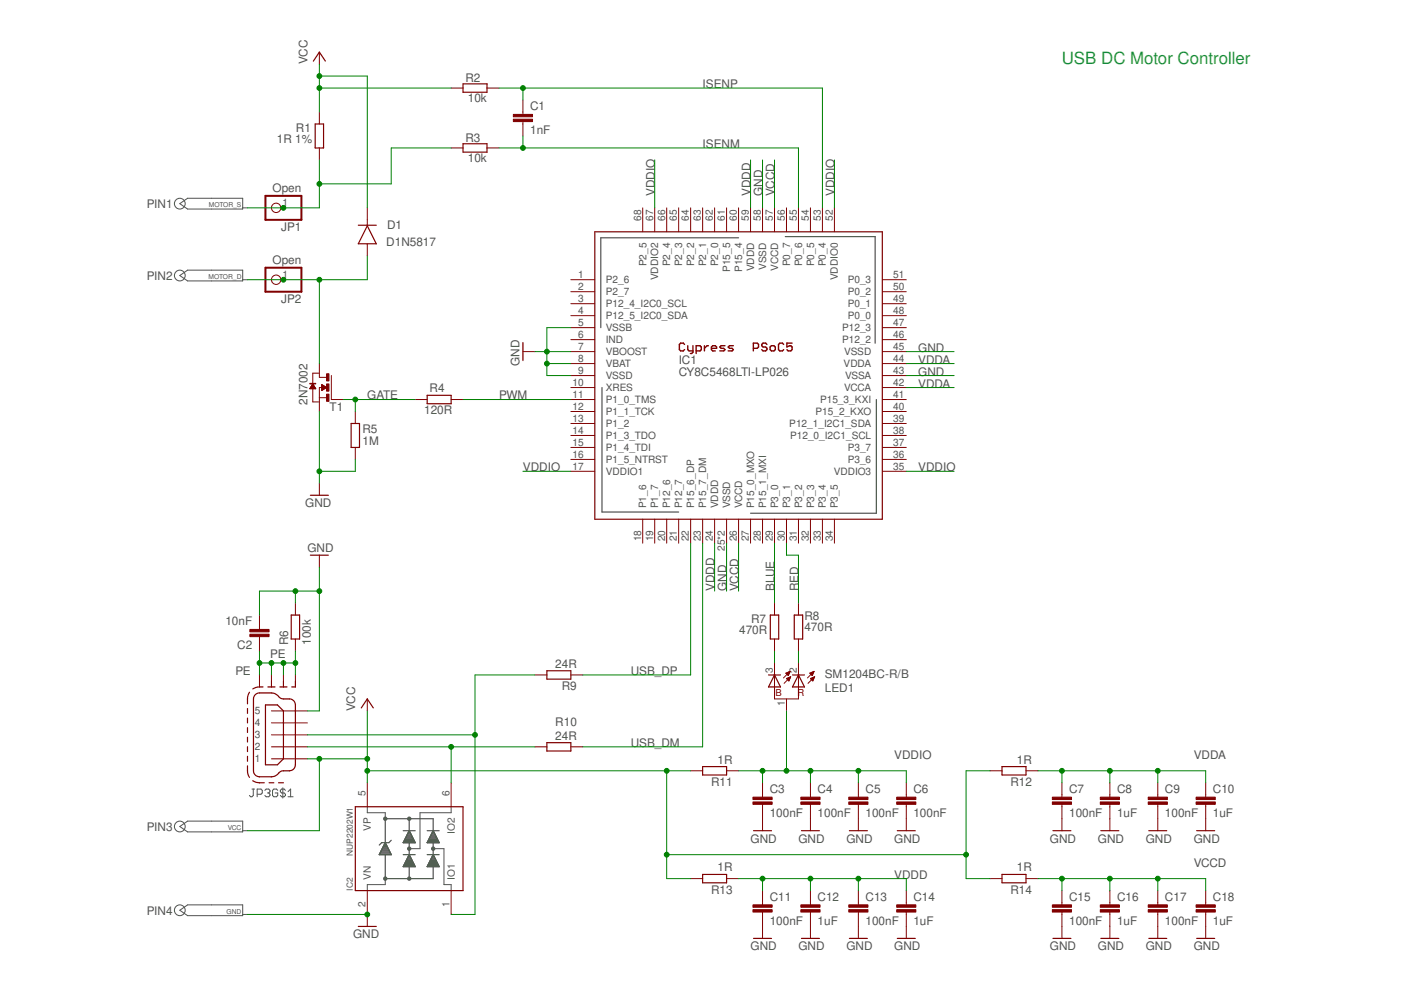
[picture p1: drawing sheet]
<svg xmlns="http://www.w3.org/2000/svg" width="297mm" height="210mm" viewBox="0 0 297 210" stroke-linecap="round" stroke-linejoin="round" font-family="sans-serif">
<g fill="none" stroke="#505050" stroke-width=".25">
<path d="M156.6 50.4h-29.2v19.1M166.5 50.2h19v22.6M127.6 82.2v26.4h16.3M185.8 84.7v24.1h-26.7M81 180h1.3M81.1 179.7h1.1M81.2 179.5h.9M81.4 179.3h.6M81.5 179.1h.4M81.6 178.9h.2M81.7 178.7l1.3 2.5h-2.6zM83 178.2l-.6 .5h-1.5l-.5 .5"/>
<path d="M85.5 176.1h2.5M85.5 178.6h2.5M85.6 178.4h2.3M85.7 178.2h2.1M85.8 178h1.9M85.9 177.7h1.7M86.1 177.5h1.4M86.2 177.3h1.1M86.3 177.1h.9M86.4 176.8h.7M86.5 176.6h.5M86.6 176.4h.3"/>
<path d="M86.7 176.2h.1M86.8 176.1l1.2 2.6h-2.5zM86.8 173.6v2.5M86.8 178.7v2.5M90.6 176.1h2.5M90.6 178.6h2.5M90.7 178.4h2.3M90.8 178.2h2.1M90.9 178h1.9M91 177.7h1.6M91.1 177.5h1.4M91.2 177.3h1.2"/>
<path d="M91.4 177.1h.9M91.5 176.8h.7M91.6 176.6h.5M91.7 176.4h.3M91.8 176.2h.1M91.8 176.1l1.3 2.6h-2.5zM91.8 176.1v-2.5h-10.1v5.1M91.8 178.7v2.5M80.5 181.1h2.4M80.6 180.8h2.2M80.7 180.6h2M80.8 180.4h1.7"/>
<path d="M80.9 180.2h1.5M81.7 181.2v5.1h10.1v-2.6M85.5 181.2h2.5M85.6 183.5h2.3M85.7 183.3h2.1M85.8 183.1h1.9M85.9 182.9h1.7M86 182.6h1.5M86.1 182.4h1.3M86.3 182.2h.9M86.4 182h.7M86.5 181.7h.5"/>
<path d="M86.6 181.5h.3M86.7 181.3h.1M86.8 181.2l1.2 2.5h-2.5zM86.8 183.7v2.6M90.6 181.2h2.5M90.7 183.5h2.3M90.8 183.3h2.1M90.9 183.1h1.9M91 182.9h1.7M91.1 182.6h1.4M91.2 182.4h1.2M91.3 182.2h1"/>
<path d="M91.5 182h.7M91.6 181.7h.5M91.7 181.5h.3M91.8 181.3h.1M91.8 181.2l1.3 2.5h-2.5z"/>
</g>
<g fill="none" stroke="#505050" stroke-width=".21">
<path d="M38.1 43.2l1.7-1.2h11.7v2.3h-11.7zM38.1 58.4l1.7-1.1h11.7v2.3h-11.7zM51.5 44.1h1M51.5 59.3h1M38.1 175.2l1.7-1.1h11.7v2.3h-11.7zM51.5 176.1h1M53.4 167.3h.6M53.7 167.3v1.4l-.3 .2h-.3l-.2-.2M54.5 168.4h.8l.3-.3v-.5l-.3-.3h-.8v1.6M56.2 167.6l.2-.3h.6l.2 .3v.3l-.2 .2M56.7 168.1h.3M57 168.1l.2 .3v.3l-.2 .2h-.6l-.2-.2"/>
<path d="M58.9 167.6l-.3-.3h-.5l-.3 .3v1.1l.3 .2h.5l.3-.2v-.6h-.6M60 167v2.2M60.5 167.6l-.3-.3h-.5l-.3 .3v.3l.3 .2h.5l.3 .3v.3l-.3 .2h-.5l-.3-.2M61.1 168.9h1M61.1 167.9l.5-.6v1.6M77.9 171v1.3h3.8v1.3M91.8 179.9h2.3v7.7h1.6v1.2M95.7 171v1.3h-6.7v7.6h-2.2M38.1 193l1.7-1.1h11.7v2.2h-11.7zM51.5 193.9h1M81.7 186.3v1.3h-3.8v1.2"/>
<circle cx="38.1" cy="58.4" r="1.14"/>
<circle cx="38.1" cy="43.2" r="1.14"/>
<circle cx="38.1" cy="175.2" r="1.14"/>
<circle cx="38.1" cy="193" r="1.14"/>
</g>
<g fill="none" stroke="#505050" stroke-width=".42">
<circle cx="81.7" cy="173.6" r=".25"/>
<circle cx="86.8" cy="173.6" r=".25"/>
<circle cx="86.8" cy="179.9" r=".25"/>
<circle cx="91.8" cy="179.9" r=".25"/>
<circle cx="81.7" cy="186.3" r=".25"/>
<circle cx="86.8" cy="186.3" r=".25"/>
</g>
<g fill="none" stroke="#800000" stroke-width=".25">
<path d="M66.4 13l1.3-2 1.3 2M98.2 17.8h5.1v1.8h-5.1zM66.8 26.3h1.8v5.1h-1.8zM98.2 30.5h5.1v1.8h-5.1zM76 47.8h3.8M77.9 47.9l1.9 3.8h-3.8zM126.1 49.1h61v61h-61zM110.9 72.6v3.9M74.4 89.8h1.8v5.1h-1.8zM90.6 83.8h5.1v1.8h-5.1zM65.8 105h3.8M65.8 117.7h3.8"/>
<path d="M61.7 130.4h1.8v5.1h-1.8zM163.3 130.4h1.8v5.1h-1.8zM168.4 130.4h1.8v5.1h-1.8zM52.5 150.2v1.1M52.5 152.3v1M52.5 154.3v1M52.5 156.3v1M52.5 158.3v1.1M52.9 146.8l-.4 1v1.4M54 147.4l.7-.5h2.9l.7 .1 1 .9a2.59 2.59 0 0 0 2.1 .3l.5 .1 .5 .4 .2 .8v12.7l-.1 .5-.4 .5a2.64 2.64 0 0 1-2 .2l-.6 .2-1.2 1-.7 .1h-2.9l-.5-.3-.4-.7-.1-15.5zM55.8 145.6l-1.2 .1-1 .4M56.3 149.5h2.5l1.3 1.2v10.2l-1.3 1.3h-2.5z"/>
<path d="M56.8 145.6h1.5M59.3 145.6h1.6M61.8 145.6h.8M76.6 150.1l1.3-1.9 1.2 1.9M116 157.5h5v1.7h-5zM116 142.2h5v1.8h-5zM162.9 143.1h2.6M164.2 143.1l1.3 2.5h-2.6zM168 143.1h2.6M169.3 143.1l1.3 2.5h-2.6zM52.5 162.4v1.4l.4 1M52.5 160.4v1"/>
<path d="M53.6 165.5l1 .4 1.4 .1M57 166h1.1M59.1 166h1M75.3 171h22.9v17.8h-22.9zM149 162.5h5.1v1.8h-5.1zM159.8 176.1h3.8M169.9 176.1h3.8M180.1 176.1h3.8M190.2 176.1h3.9M212.4 162.5h5.1v1.8h-5.1zM223.2 176.1h3.9M233.4 176.1h3.8"/>
<path d="M243.6 176.1h3.8M253.7 176.1h3.8M76 196.4h3.8M149 185.4h5.1v1.8h-5.1zM159.8 199h3.8M169.9 199h3.8M180.1 199h3.8M190.2 199h3.9M212.4 185.4h5.1v1.8h-5.1zM223.2 199h3.9M233.4 199h3.8M243.6 199h3.8"/>
<path d="M253.7 199h3.8"/>
</g>
<g fill="none" stroke="#800000" stroke-width=".21">
<path d="M67.7 11v2.6M95.7 18.7h2.5M103.3 18.7h2.5M67.7 23.7v2.6M67.7 31.4v2.5M95.7 31.4h2.5M103.3 31.4h2.5M110.9 21.2v3.1M110.9 25.8v3M59.5 59.3h.6M59.5 44.1h.6M77.9 44.1v3.7"/>
<path d="M77.9 51.7v2.5M121 59.3h5.1M136.3 44.1v5M138.8 44.1v5M141.4 44.1v5M143.9 44.1v5M146.4 44.1v5M149 44.1v5M151.5 44.1v5M154.1 44.1v5M156.6 44.1v5M159.1 44.1v5"/>
<path d="M161.7 44.1v5M164.2 44.1v5M166.8 44.1v5M169.3 44.1v5M171.8 44.1v5M174.4 44.1v5M176.9 44.1v5M187.1 59.3h5.1M67.7 77.1v2.9h1.5M67.7 79.1h-1.4v2.3M70.3 79.6v5.1h2.5M110.9 74.5h2.5"/>
<path d="M121 74.5h5.1M121 72h5.1M121 66.9h5.1M121 64.4h5.1M121 61.8h5.1M121 69.5h5.1M121 77.1h5.1M121 79.6h5.1M187.1 74.5h5.1M187.1 72h5.1M187.1 66.9h5.1M187.1 64.4h5.1"/>
<path d="M187.1 61.8h5.1M187.1 69.5h5.1M187.1 77.1h5.1M187.1 79.6h5.1M65.7 82.3h1.2M65.8 82.3h1M65.8 82.2h1M65.9 82.1h.9M65.9 82h.8M66 82h.7M66 81.9h.6M66 81.8h.6"/>
<path d="M66.1 81.8h.4M66.1 81.7h.4M66.2 81.6h.3M66.2 81.6h.2M66.3 81.5h.1M66.3 81.4h.1M66.3 82.4v2.8h1.4M66.3 81.4l.7 1h-1.3zM67.7 84.3h1.5M68.2 82.2h-.5v5M68.2 81.5l1 .7-1 .6zM68.2 82.7h.1"/>
<path d="M68.2 82.7h.2M68.2 82.6h.3M68.2 82.5h.4M68.2 82.5h.5M68.2 82.4h.7M68.2 82.3h.8M68.2 82.3h.9M68.2 82.2h1M68.2 82.1h1M68.2 82h.8M68.2 82h.7M68.2 81.9h.6"/>
<path d="M68.2 81.8h.5M68.2 81.8h.4M68.2 81.7h.3M68.2 81.6h.2M68.2 81.6h.1M75.3 87.2v2.6M75.3 94.9v2.5M88 84.7h2.6M95.7 84.7h2.5M121 84.7h5.1M121 87.2h5.1M121 89.8h5.1"/>
<path d="M121 92.3h5.1M121 94.9h5.1M121 97.4h5.1M121 82.2h5.1M121 99.9h5.1M187.1 84.7h5.1M187.1 87.2h5.1M187.1 89.8h5.1M187.1 92.3h5.1M187.1 94.9h5.1M187.1 97.4h5.1M187.1 82.2h5.1"/>
<path d="M187.1 99.9h5.1M67.7 102.5v2.5M67.7 117.7v2.5M136.3 110.1v5.1M138.8 110.1v5.1M141.4 110.1v5.1M143.9 110.1v5.1M146.4 110.1v5.1M149 110.1v5.1M151.5 110.1v5.1M154.1 110.1v5.1M156.6 110.1v5.1"/>
<path d="M159.1 110.1v5.1M161.7 110.1v5.1M164.2 110.1v5.1M166.8 110.1v5.1M169.3 110.1v5.1M171.8 110.1v5.1M174.4 110.1v5.1M176.9 110.1v5.1M55 130.4v3.1M55 135v3M62.6 127.9v2.5M62.6 135.5v2.5"/>
<path d="M164.2 127.9v2.5M164.2 135.5v2.5M169.3 127.9v2.5M169.3 135.5v2.5M55 143.1v2.5M57.6 158.3h7.6M57.6 155.8h7.6M57.6 153.3h7.6M57.6 150.7h7.6M57.6 143.1v2.5M60.1 143.1v2.5M62.6 143.1v2.5"/>
<path d="M77.9 148.2v2.5M113.4 143.1h2.6M113.4 158.3h2.6M121 143.1h2.6M121 158.3h2.6M164.2 140.6v7.6h5.1v-7.6M166.6 142.7l.5 .5M166.6 142.7h.7M166.8 148.2v2.5M166.8 143.9l.8-.4-.3 .9zM166.8 142.9h.5M166.8 144h.6"/>
<path d="M166.8 143.8h.7M166.9 142.6h.5M166.9 143h.3M166.9 144.1h.5M167 143.1h.2M167.1 144.2h.2M167.1 143.7h.4M167.1 143.2h.1M167.1 142.5h.3M167.2 144.3h.1M167.4 143.6h.2M167.4 142.4h.1"/>
<path d="M167.5 142.3l-1.4 1.4M167.5 142.3l-.4 .9M167.5 142.3l-.9 .4M167.6 143.5l-1.4 1.4M171.7 142.7h.7M171.8 142.9h.6M171.8 143.9l.9-.4-.4 .9zM171.9 144h.6M171.9 143.8h.7M171.9 142.6h.6M172 143h.3M172 144.1h.5"/>
<path d="M172.1 143.1h.2M172.1 144.2h.3M172.2 143.7h.4M172.2 143.2h.1M172.2 142.5h.3M172.3 144.3h.1M172.5 143.6h.2M172.5 142.4h.1M172.6 142.3l-1.4 1.4M172.6 142.3l-.4 .9M172.6 142.3l-.9 .4 .5 .5M172.7 143.5l-1.4 1.4"/>
<path d="M57.6 160.9h7.6M77.9 166v5M95.7 166v5M146.4 163.4h2.6M154.1 163.4h2.5M161.7 166v3M161.7 170.5v5.6M171.8 166v3M171.8 170.5v5.6M182 166v3M182 170.5v5.6M192.2 166v3"/>
<path d="M192.2 170.5v5.6M209.9 163.4h2.5M217.5 163.4h2.6M225.1 166v3M225.1 170.5v5.6M235.3 166v3M235.3 170.5v5.6M245.5 166v3M245.5 170.5v5.6M255.6 166v3M255.6 170.5v5.6M77.9 188.8v7.6"/>
<path d="M95.7 188.8v5.1M146.4 186.3h2.6M154.1 186.3h2.5M161.7 188.8v3.1M161.7 193.4v5.6M171.8 188.8v3.1M171.8 193.4v5.6M182 188.8v3.1M182 193.4v5.6M192.2 188.8v3.1M192.2 193.4v5.6M209.9 186.3h2.5"/>
<path d="M217.5 186.3h2.6M225.1 188.8v3.1M225.1 193.4v5.6M235.3 188.8v3.1M235.3 193.4v5.6M245.5 188.8v3.1M245.5 193.4v5.6M255.6 188.8v3.1M255.6 193.4v5.6"/>
<circle cx="58.5" cy="44.1" r=".99"/>
<circle cx="58.5" cy="59.3" r=".99"/>
</g>
<g fill="none" stroke="#800000" stroke-width=".3">
<path d="M145.1 73l-.2-.3h-.6l-.3 .3v1.1l.3 .3h.6l.2-.3M145.8 73.3v.8l.3 .3h.8M146.9 73.3v1.4l-.3 .3h-.2M147.6 74.4h.8l.3-.3v-.5l-.3-.3h-.8v1.7M149.4 73.3v1.1M150.2 73.3h-.3l-.5 .6M150.8 73.9h1.1v-.3l-.2-.3h-.6l-.3 .3v.5l.3 .3h.6M153.7 73.3h-.8l-.3 .3 .3 .3h.5l.3 .2-.3 .3h-.8M155.5 73.3h-.8l-.3 .3 .3 .3h.5l.3 .2-.3 .3h-.8M159.7 73.9h.8l.3-.3v-.6l-.3-.3h-.8v1.7M162.6 73l-.3-.3h-.5l-.3 .3v.3l.3 .3h.5l.3 .3v.2l-.3 .3h-.5l-.3-.3M163.3 73.6l.3-.3h.5l.3 .3v.5l-.3 .3h-.5l-.3-.3z"/>
<path d="M166.2 73l-.3-.3h-.6l-.2 .3v1.1l.2 .3h.6l.3-.3M167.9 72.7h-1.1v.9l.6-.3h.3l.2 .3v.5l-.2 .3h-.6l-.3-.3"/>
</g>
<g fill="#800000" stroke="#800000" stroke-width=".21">
<path d="M159.6 170h4.1v.5h-4.1z"/>
<path d="M159.6 169h4.1v.5h-4.1z"/>
<path d="M69.2 79.2h.5v1.6h-.5z"/>
<path d="M69.2 81.4h.5v1.5h-.5z"/>
<path d="M69.2 83.6h.5v1.5h-.5z"/>
<path d="M65.7 81.3h1.3v.1h-1.3z"/>
<path d="M53 133.5h4v.5h-4z"/>
<path d="M53 134.5h4v.5h-4z"/>
<path d="M169.8 170h4.1v.5h-4.1z"/>
<path d="M169.8 169h4.1v.5h-4.1z"/>
<path d="M180 170h4v.5h-4z"/>
<path d="M180 169h4v.5h-4z"/>
<path d="M190.1 170h4.1v.5h-4.1z"/>
<path d="M190.1 169h4.1v.5h-4.1z"/>
<path d="M159.6 192.9h4.1v.5h-4.1z"/>
<path d="M159.6 191.9h4.1v.5h-4.1z"/>
<path d="M169.8 192.9h4.1v.5h-4.1z"/>
<path d="M169.8 191.9h4.1v.5h-4.1z"/>
<path d="M180 192.9h4v.5h-4z"/>
<path d="M180 191.9h4v.5h-4z"/>
<path d="M190.1 192.9h4.1v.5h-4.1z"/>
<path d="M190.1 191.9h4.1v.5h-4.1z"/>
<path d="M223.1 192.9h4.1v.5h-4.1z"/>
<path d="M223.1 191.9h4.1v.5h-4.1z"/>
<path d="M233.3 192.9h4v.5h-4z"/>
<path d="M233.3 191.9h4v.5h-4z"/>
<path d="M243.4 192.9h4.1v.5h-4.1z"/>
<path d="M243.4 191.9h4.1v.5h-4.1z"/>
<path d="M253.6 192.9h4.1v.5h-4.1z"/>
<path d="M253.6 191.9h4.1v.5h-4.1z"/>
<path d="M223.1 170h4.1v.5h-4.1z"/>
<path d="M223.1 169h4.1v.5h-4.1z"/>
<path d="M233.3 170h4v.5h-4z"/>
<path d="M233.3 169h4v.5h-4z"/>
<path d="M243.4 170h4.1v.5h-4.1z"/>
<path d="M243.4 169h4.1v.5h-4.1z"/>
<path d="M253.6 170h4.1v.5h-4.1z"/>
<path d="M253.6 169h4.1v.5h-4.1z"/>
<path d="M108.8 25.3h4.1v.5h-4.1z"/>
<path d="M108.8 24.3h4.1v.5h-4.1z"/>
</g>
<path d="M56.3 56.8h7.6v5h-7.6zM56.3 41.5h7.6v5.1h-7.6z" fill="none" stroke="#800000" stroke-width=".42"/>
<g fill="none" stroke="#008000" stroke-width=".21">
<path d="M67.7 13.6v10.1M67.7 16.1h10.2v28M67.7 18.7h28M105.8 18.7h68.6v25.4M110.9 18.7v2.5M67.7 33.9v10.2h-15.2M95.7 31.4h-12.7v7.6h-15.3M105.8 31.4h63.5v12.7M110.9 28.8v2.6M138.8 33.9v10.2M159.1 33.9v10.2M161.7 33.9v10.2"/>
<path d="M164.2 33.9v10.2M176.9 33.9v10.2M67.7 59.3v17.8M77.9 54.2v5.1h-25.4M113.4 74.5h7.6M116 77.1h5M121 69.5h-5v10.1h5M192.2 79.6h10.1M192.2 74.5h10.1M192.2 77.1h10.1M67.7 87.2v15.3M72.8 84.7h15.2"/>
<path d="M75.3 97.4v2.5h-7.6M75.3 84.7v2.5M98.2 84.7h22.8M110.9 99.9h10.1M192.2 99.9h10.1M192.2 82.2h10.1M146.4 115.2v27.9h-22.8M149 115.2v43.1h-25.4M151.5 115.2v10.1M154.1 115.2v10.1M156.6 115.2v10.1M164.2 115.2v12.7"/>
<path d="M166.8 115.2v2.5h2.5v10.2M55 138v5.1M62.6 125.3v2.6M62.6 138v5.1M67.7 120.2v30.5h-2.5M67.7 125.3h-12.7v5.1M164.2 138v2.6M169.3 138v2.6M55 140.6h7.6M57.6 140.6v2.5M60.1 140.6v2.5M65.2 158.3h48.2"/>
<path d="M65.2 155.8h35.5M77.9 150.7v15.3M95.7 158.3v7.7M113.4 143.1h-12.7v50.8h-5M166.8 150.7v12.7M65.2 160.9h12.7M67.7 160.9v15.2h-15.2M77.9 163.4h68.5M141.4 163.4v22.9h5M156.6 163.4h35.6v2.6M161.7 163.4v2.6M171.8 163.4v2.6"/>
<path d="M182 163.4v2.6M209.9 163.4h-5.1v22.9h5.1M220.1 163.4h35.5v2.6M225.1 163.4v2.6M235.3 163.4v2.6M245.5 163.4v2.6M52.5 193.9h25.4M141.4 181.2h63.4M156.6 186.3h35.6v2.5M161.7 186.3v2.5M171.8 186.3v2.5M182 186.3v2.5"/>
<path d="M220.1 186.3h35.5v2.5M225.1 186.3v2.5M235.3 186.3v2.5M245.5 186.3v2.5"/>
</g>
<g fill="#008000" stroke="#008000" stroke-width=".21">
<circle cx="116" cy="77.1" r=".51"/>
<circle cx="116" cy="74.5" r=".51"/>
<circle cx="67.7" cy="99.9" r=".51"/>
<circle cx="67.7" cy="125.3" r=".51"/>
<circle cx="62.6" cy="125.3" r=".51"/>
<circle cx="77.9" cy="193.9" r=".51"/>
<circle cx="245.5" cy="186.3" r=".51"/>
<circle cx="235.3" cy="186.3" r=".51"/>
<circle cx="225.1" cy="186.3" r=".51"/>
<circle cx="67.7" cy="59.3" r=".51"/>
<circle cx="60.1" cy="59.3" r=".51"/>
<circle cx="75.3" cy="84.7" r=".51"/>
<circle cx="182" cy="186.3" r=".51"/>
<circle cx="171.8" cy="186.3" r=".51"/>
<circle cx="161.7" cy="186.3" r=".51"/>
<circle cx="182" cy="163.4" r=".51"/>
<circle cx="171.8" cy="163.4" r=".51"/>
<circle cx="161.7" cy="163.4" r=".51"/>
<circle cx="166.8" cy="163.4" r=".51"/>
<circle cx="245.5" cy="163.4" r=".51"/>
<circle cx="235.3" cy="163.4" r=".51"/>
<circle cx="225.1" cy="163.4" r=".51"/>
<circle cx="67.7" cy="39" r=".51"/>
<circle cx="60.1" cy="44.1" r=".51"/>
<circle cx="95.7" cy="158.3" r=".51"/>
<circle cx="100.7" cy="155.8" r=".51"/>
<circle cx="55" cy="140.6" r=".51"/>
<circle cx="62.6" cy="140.6" r=".51"/>
<circle cx="60.1" cy="140.6" r=".51"/>
<circle cx="57.6" cy="140.6" r=".51"/>
<circle cx="77.9" cy="163.4" r=".51"/>
<circle cx="141.4" cy="163.4" r=".51"/>
<circle cx="141.4" cy="181.2" r=".51"/>
<circle cx="204.8" cy="181.2" r=".51"/>
<circle cx="77.9" cy="160.9" r=".51"/>
<circle cx="67.7" cy="160.9" r=".51"/>
<circle cx="67.7" cy="16.1" r=".51"/>
<circle cx="67.7" cy="18.7" r=".51"/>
<circle cx="110.9" cy="18.7" r=".51"/>
<circle cx="110.9" cy="31.4" r=".51"/>
</g>
<text font-size="3.6" fill="#008080" x="225.2" y="13.6">USB DC Motor Controller</text>
<g font-size="2.5" fill="#505050">
<text x="65.2" y="13.6" transform="rotate(-90 65.2 13.6)">VCC</text>
<text x="98.7" y="17.4">R2</text>
<text x="99.2" y="21.7">10k</text>
<text x="112.4" y="23.4">C1</text>
<text x="149" y="18.7">ISENP</text>
<text x="62.7" y="28.1">R1</text>
<text x="112.4" y="28.5">1nF</text>
<text x="58.7" y="30.4">1R 1%</text>
<text x="98.7" y="30.1">R3</text>
<text x="99.2" y="34.4">10k</text>
<text x="149" y="31.4">ISENM</text>
<text x="57.8" y="40.8">Open</text>
<text x="138.8" y="41.5" transform="rotate(-90 138.8 41.5)">VDDIO</text>
<text x="159.1" y="41.5" transform="rotate(-90 159.1 41.5)">VDDD</text>
<text x="161.7" y="41.5" transform="rotate(-90 161.7 41.5)">GND</text>
<text x="164.2" y="41.5" transform="rotate(-90 164.2 41.5)">VCCD</text>
<text x="176.9" y="41.5" transform="rotate(-90 176.9 41.5)">VDDIO</text>
<text x="31.1" y="44.1">PIN1</text>
<text x="59.6" y="49">JP1</text>
<text x="81.9" y="52.1">D1N5817</text>
<text x="82.1" y="48.5">D1</text>
<text x="31.1" y="59.3">PIN2</text>
<text x="57.8" y="56">Open</text>
<text x="59.6" y="64.3">JP2</text>
<text x="110.1" y="77.6" transform="rotate(-90 110.1 77.6)">GND</text>
<text x="143.9" y="77.1">IC1</text>
<text x="194.7" y="74.5">GND</text>
<text x="194.7" y="77.1">VDDA</text>
<text x="91.1" y="83.2">R4</text>
<text x="143.9" y="79.6">CY8C5468LTI-LP026</text>
<text x="194.7" y="79.6">GND</text>
<text x="194.7" y="82.2">VDDA</text>
<text x="65.2" y="85.8" transform="rotate(-90 65.2 85.8)">2N7002</text>
<text x="69.9" y="87.2">T1</text>
<text x="77.9" y="84.7">GATE</text>
<text x="89.9" y="87.7">120R</text>
<text x="105.8" y="84.7">PWM</text>
<text x="76.9" y="94.4">1M</text>
<text x="76.9" y="91.8">R5</text>
<text x="110.9" y="99.9">VDDIO</text>
<text x="194.7" y="99.9">VDDIO</text>
<text x="64.7" y="107.6">GND</text>
<text x="65.2" y="117">GND</text>
<text x="151.5" y="125.3" transform="rotate(-90 151.5 125.3)">VDDD</text>
<text x="154" y="125.3" transform="rotate(-90 154 125.3)">GND</text>
<text x="156.6" y="125.3" transform="rotate(-90 156.6 125.3)">VCCD</text>
<text x="164.2" y="125.3" transform="rotate(-90 164.2 125.3)">BLUE</text>
<text x="169.3" y="125.3" transform="rotate(-90 169.3 125.3)">RED</text>
<text x="170.6" y="131.5">R8</text>
<text x="47.8" y="132.6">10nF</text>
<text x="50.3" y="137.6">C2</text>
<text x="61.1" y="136.8" transform="rotate(-90 61.1 136.8)">R6</text>
<text x="65.9" y="136.8" transform="rotate(-90 65.9 136.8)">100k</text>
<text x="156.7" y="134.5">470R</text>
<text x="159.2" y="132.2">R7</text>
<text x="170.6" y="133.7">470R</text>
<text x="49.9" y="143.1">PE</text>
<text x="57.3" y="139.6">PE</text>
<text x="117.7" y="141.6">24R</text>
<text x="133.7" y="143.1">USB_DP</text>
<text x="174.9" y="143.7">SM1204BC-R/B</text>
<text x="119.1" y="146.4">R9</text>
<text x="174.9" y="146.7">LED1</text>
<text x="75.3" y="150.7" transform="rotate(-90 75.3 150.7)">VCC</text>
<text x="117.7" y="154">R10</text>
<text x="117.7" y="156.8">24R</text>
<text x="133.7" y="158.3">USB_DM</text>
<text x="152.1" y="161.9">1R</text>
<text x="189.6" y="160.9">VDDIO</text>
<text x="215.6" y="161.9">1R</text>
<text x="253.1" y="160.9">VDDA</text>
<text x="150.7" y="166.7">R11</text>
<text x="214.2" y="166.7">R12</text>
<text x="163.2" y="173.2">100nF</text>
<text x="163.2" y="168.1">C3</text>
<text x="173.3" y="173.2">100nF</text>
<text x="173.3" y="168.1">C4</text>
<text x="183.5" y="173.2">100nF</text>
<text x="183.5" y="168.1">C5</text>
<text x="193.7" y="173.2">100nF</text>
<text x="193.7" y="168.1">C6</text>
<text x="226.7" y="173.2">100nF</text>
<text x="226.7" y="168.1">C7</text>
<text x="236.8" y="173.2">1uF</text>
<text x="236.8" y="168.1">C8</text>
<text x="247" y="173.2">100nF</text>
<text x="247" y="168.1">C9</text>
<text x="257.2" y="173.2">1uF</text>
<text x="257.2" y="168.1">C10</text>
<text x="31.1" y="176.1">PIN3</text>
<text x="159.1" y="178.7">GND</text>
<text x="169.3" y="178.7">GND</text>
<text x="179.4" y="178.7">GND</text>
<text x="189.6" y="178.7">GND</text>
<text x="222.6" y="178.7">GND</text>
<text x="232.8" y="178.7">GND</text>
<text x="242.9" y="178.7">GND</text>
<text x="253.1" y="178.7">GND</text>
<text x="152.1" y="184.8">1R</text>
<text x="215.6" y="184.8">1R</text>
<text x="253.1" y="183.7">VCCD</text>
<text x="150.7" y="189.6">R13</text>
<text x="163.2" y="191">C11</text>
<text x="173.3" y="191">C12</text>
<text x="183.5" y="191">C13</text>
<text x="189.6" y="186.3">VDDD</text>
<text x="193.7" y="191">C14</text>
<text x="214.2" y="189.6">R14</text>
<text x="226.7" y="191">C15</text>
<text x="236.8" y="191">C16</text>
<text x="247" y="191">C17</text>
<text x="257.2" y="191">C18</text>
<text x="31.1" y="193.9">PIN4</text>
<text x="163.2" y="196.1">100nF</text>
<text x="173.3" y="196.1">1uF</text>
<text x="183.5" y="196.1">100nF</text>
<text x="193.7" y="196.1">1uF</text>
<text x="226.7" y="196.1">100nF</text>
<text x="236.8" y="196.1">1uF</text>
<text x="247" y="196.1">100nF</text>
<text x="257.2" y="196.1">1uF</text>
<text x="74.9" y="199">GND</text>
<text x="159.1" y="201.5">GND</text>
<text x="169.3" y="201.5">GND</text>
<text x="179.4" y="201.5">GND</text>
<text x="189.6" y="201.5">GND</text>
<text x="222.6" y="201.5">GND</text>
<text x="232.8" y="201.5">GND</text>
<text x="242.9" y="201.5">GND</text>
<text x="253.1" y="201.5">GND</text>
</g>
<g font-size="2.1" fill="#505050">
<text x="59.9" y="43.7">1</text>
<text x="135.9" y="46.8" transform="rotate(-90 135.9 46.8)">68</text>
<text x="138.5" y="46.8" transform="rotate(-90 138.5 46.8)">67</text>
<text x="141" y="46.8" transform="rotate(-90 141 46.8)">66</text>
<text x="143.5" y="46.8" transform="rotate(-90 143.5 46.8)">65</text>
<text x="146.1" y="46.8" transform="rotate(-90 146.1 46.8)">64</text>
<text x="148.6" y="46.8" transform="rotate(-90 148.6 46.8)">63</text>
<text x="151.2" y="46.8" transform="rotate(-90 151.2 46.8)">62</text>
<text x="153.7" y="46.8" transform="rotate(-90 153.7 46.8)">61</text>
<text x="156.2" y="46.8" transform="rotate(-90 156.2 46.8)">60</text>
<text x="158.8" y="46.8" transform="rotate(-90 158.8 46.8)">59</text>
<text x="161.3" y="46.8" transform="rotate(-90 161.3 46.8)">58</text>
<text x="163.9" y="46.8" transform="rotate(-90 163.9 46.8)">57</text>
<text x="166.4" y="46.8" transform="rotate(-90 166.4 46.8)">56</text>
<text x="168.9" y="46.8" transform="rotate(-90 168.9 46.8)">55</text>
<text x="171.5" y="46.8" transform="rotate(-90 171.5 46.8)">54</text>
<text x="174" y="46.8" transform="rotate(-90 174 46.8)">53</text>
<text x="176.5" y="46.8" transform="rotate(-90 176.5 46.8)">52</text>
<text x="59.9" y="59">1</text>
<text x="122.6" y="59">1</text>
<text x="137" y="56.5" transform="rotate(-90 137 56.5)">P2_5</text>
<text x="139.6" y="59.4" transform="rotate(-90 139.6 59.4)">VDDIO2</text>
<text x="142.1" y="56.5" transform="rotate(-90 142.1 56.5)">P2_4</text>
<text x="144.7" y="56.5" transform="rotate(-90 144.7 56.5)">P2_3</text>
<text x="147.2" y="56.5" transform="rotate(-90 147.2 56.5)">P2_2</text>
<text x="149.7" y="56.5" transform="rotate(-90 149.7 56.5)">P2_1</text>
<text x="152.3" y="56.5" transform="rotate(-90 152.3 56.5)">P2_0</text>
<text x="154.8" y="57.7" transform="rotate(-90 154.8 57.7)">P15_5</text>
<text x="157.4" y="57.7" transform="rotate(-90 157.4 57.7)">P15_4</text>
<text x="159.9" y="57.5" transform="rotate(-90 159.9 57.5)">VDDD</text>
<text x="162.4" y="57.2" transform="rotate(-90 162.4 57.2)">VSSD</text>
<text x="165" y="57.4" transform="rotate(-90 165 57.4)">VCCD</text>
<text x="167.5" y="56.5" transform="rotate(-90 167.5 56.5)">P0_7</text>
<text x="170" y="56.5" transform="rotate(-90 170 56.5)">P0_6</text>
<text x="172.6" y="56.5" transform="rotate(-90 172.6 56.5)">P0_5</text>
<text x="175.1" y="56.5" transform="rotate(-90 175.1 56.5)">P0_4</text>
<text x="177.7" y="59.4" transform="rotate(-90 177.7 59.4)">VDDIO0</text>
<text x="189.4" y="59">51</text>
<text x="122.6" y="61.5">2</text>
<text x="122.6" y="64">3</text>
<text x="128.5" y="60.1">P2_6</text>
<text x="128.5" y="62.6">P2_7</text>
<text x="128.5" y="65.1">P12_4_I2C0_SCL</text>
<text x="179.7" y="65.1">P0_1</text>
<text x="179.7" y="62.6">P0_2</text>
<text x="179.7" y="60.1">P0_3</text>
<text x="189.4" y="64">49</text>
<text x="189.4" y="61.5">50</text>
<text x="122.6" y="71.6">6</text>
<text x="122.6" y="66.6">4</text>
<text x="122.6" y="69.1">5</text>
<text x="128.5" y="67.7">P12_5_I2C0_SDA</text>
<text x="128.5" y="70.2">VSSB</text>
<text x="178.5" y="70.2">P12_3</text>
<text x="179.7" y="67.7">P0_0</text>
<text x="189.4" y="66.6">48</text>
<text x="189.4" y="71.6">46</text>
<text x="189.4" y="69.1">47</text>
<text x="122.6" y="76.7">8</text>
<text x="122.6" y="74.2">7</text>
<text x="128.5" y="72.8">IND</text>
<text x="128.5" y="77.8">VBAT</text>
<text x="128.5" y="75.3">VBOOST</text>
<text x="178.5" y="72.8">P12_2</text>
<text x="178.9" y="77.8">VDDA</text>
<text x="179" y="75.3">VSSD</text>
<text x="189.4" y="76.7">44</text>
<text x="189.4" y="74.2">45</text>
<text x="121.4" y="81.8">10</text>
<text x="122.6" y="79.3">9</text>
<text x="128.5" y="80.4">VSSD</text>
<text x="128.5" y="82.9">XRES</text>
<text x="179" y="82.9">VCCA</text>
<text x="179.2" y="80.4">VSSA</text>
<text x="189.4" y="81.8">42</text>
<text x="189.4" y="79.3">43</text>
<text x="121.4" y="84.3">11</text>
<text x="121.4" y="86.9">12</text>
<text x="121.4" y="89.4">13</text>
<text x="128.5" y="85.5">P1_0_TMS</text>
<text x="128.5" y="88">P1_1_TCK</text>
<text x="172.9" y="88">P15_2_KXO</text>
<text x="173.9" y="85.5">P15_3_KXI</text>
<text x="189.4" y="89.4">39</text>
<text x="189.4" y="86.9">40</text>
<text x="189.4" y="84.3">41</text>
<text x="121.4" y="92">14</text>
<text x="121.4" y="94.5">15</text>
<text x="128.5" y="90.5">P1_2</text>
<text x="128.5" y="93.1">P1_3_TDO</text>
<text x="128.5" y="95.6">P1_4_TDI</text>
<text x="167.3" y="90.5">P12_1_I2C1_SDA</text>
<text x="167.5" y="93.1">P12_0_I2C1_SCL</text>
<text x="179.7" y="95.6">P3_7</text>
<text x="189.4" y="94.5">37</text>
<text x="189.4" y="92">38</text>
<text x="121.4" y="97">16</text>
<text x="121.4" y="99.6">17</text>
<text x="128.5" y="98.2">P1_5_NTRST</text>
<text x="128.5" y="100.7">VDDIO1</text>
<text x="176.8" y="100.7">VDDIO3</text>
<text x="179.7" y="98.2">P3_6</text>
<text x="189.4" y="97">36</text>
<text x="189.4" y="99.6">35</text>
<text x="137" y="107.8" transform="rotate(-90 137 107.8)">P1_6</text>
<text x="139.6" y="107.8" transform="rotate(-90 139.6 107.8)">P1_7</text>
<text x="142.1" y="107.8" transform="rotate(-90 142.1 107.8)">P12_6</text>
<text x="144.7" y="107.8" transform="rotate(-90 144.7 107.8)">P12_7</text>
<text x="147.2" y="107.8" transform="rotate(-90 147.2 107.8)">P15_6_DP</text>
<text x="149.7" y="107.8" transform="rotate(-90 149.7 107.8)">P15_7_DM</text>
<text x="152.3" y="107.8" transform="rotate(-90 152.3 107.8)">VDDD</text>
<text x="154.8" y="107.8" transform="rotate(-90 154.8 107.8)">VSSD</text>
<text x="157.4" y="107.8" transform="rotate(-90 157.4 107.8)">VCCD</text>
<text x="159.9" y="107.8" transform="rotate(-90 159.9 107.8)">P15_0_MXO</text>
<text x="162.4" y="107.8" transform="rotate(-90 162.4 107.8)">P15_1_MXI</text>
<text x="165" y="107.8" transform="rotate(-90 165 107.8)">P3_0</text>
<text x="167.5" y="107.8" transform="rotate(-90 167.5 107.8)">P3_1</text>
<text x="170" y="107.8" transform="rotate(-90 170 107.8)">P3_2</text>
<text x="172.6" y="107.8" transform="rotate(-90 172.6 107.8)">P3_3</text>
<text x="175.1" y="107.8" transform="rotate(-90 175.1 107.8)">P3_4</text>
<text x="177.7" y="107.8" transform="rotate(-90 177.7 107.8)">P3_5</text>
<text x="135.9" y="114.8" transform="rotate(-90 135.9 114.8)">18</text>
<text x="138.5" y="114.8" transform="rotate(-90 138.5 114.8)">19</text>
<text x="141" y="114.8" transform="rotate(-90 141 114.8)">20</text>
<text x="143.5" y="114.8" transform="rotate(-90 143.5 114.8)">21</text>
<text x="146.1" y="114.8" transform="rotate(-90 146.1 114.8)">22</text>
<text x="148.6" y="114.8" transform="rotate(-90 148.6 114.8)">23</text>
<text x="151.2" y="114.8" transform="rotate(-90 151.2 114.8)">24</text>
<text x="153.7" y="116.8" transform="rotate(-90 153.7 116.8)">25*2</text>
<text x="156.2" y="114.8" transform="rotate(-90 156.2 114.8)">26</text>
<text x="158.8" y="114.8" transform="rotate(-90 158.8 114.8)">27</text>
<text x="161.3" y="114.8" transform="rotate(-90 161.3 114.8)">28</text>
<text x="163.9" y="114.8" transform="rotate(-90 163.9 114.8)">29</text>
<text x="166.4" y="114.8" transform="rotate(-90 166.4 114.8)">30</text>
<text x="168.9" y="114.8" transform="rotate(-90 168.9 114.8)">31</text>
<text x="171.5" y="114.8" transform="rotate(-90 171.5 114.8)">32</text>
<text x="174" y="114.8" transform="rotate(-90 174 114.8)">33</text>
<text x="176.5" y="114.8" transform="rotate(-90 176.5 114.8)">34</text>
<text x="163.9" y="142.8" transform="rotate(-90 163.9 142.8)">3</text>
<text x="168.9" y="142.8" transform="rotate(-90 168.9 142.8)">2</text>
<text x="166.4" y="149.7" transform="rotate(-90 166.4 149.7)">1</text>
<text x="54" y="154">4</text>
<text x="54" y="151.5">5</text>
<text x="54" y="161.6">1</text>
<text x="54" y="159.1">2</text>
<text x="54" y="156.6">3</text>
<text x="77.5" y="168.7" transform="rotate(-90 77.5 168.7)">5</text>
<text x="95.3" y="168.7" transform="rotate(-90 95.3 168.7)">6</text>
<text x="78.6" y="176.2" transform="rotate(-90 78.6 176.2)">VP</text>
<text x="96.4" y="176.8" transform="rotate(-90 96.4 176.8)">IO2</text>
<text x="78.6" y="186.5" transform="rotate(-90 78.6 186.5)">VN</text>
<text x="96.4" y="186.5" transform="rotate(-90 96.4 186.5)">IO1</text>
<text x="77.5" y="192.3" transform="rotate(-90 77.5 192.3)">2</text>
<text x="95.3" y="192.3" transform="rotate(-90 95.3 192.3)">1</text>
</g>
<g font-size="2" fill="#800000">
<text x="164.4" y="147.6">B</text>
<text x="169.1" y="147.6">R</text>
</g>
<g font-size="1.8" fill="#505050">
<text x="74.8" y="181.5" transform="rotate(-90 74.8 181.5)">NUP2202W1</text>
<text x="74.8" y="188.8" transform="rotate(-90 74.8 188.8)">IC2</text>
</g>
<g font-size="1.4" fill="#505050">
<text x="44.3" y="43.9">MOTOR_S</text>
<text x="44.2" y="59.2">MOTOR_D</text>
<text x="48.3" y="176">VCC</text>
<text x="48" y="193.8">GND</text>
</g>
</svg>
